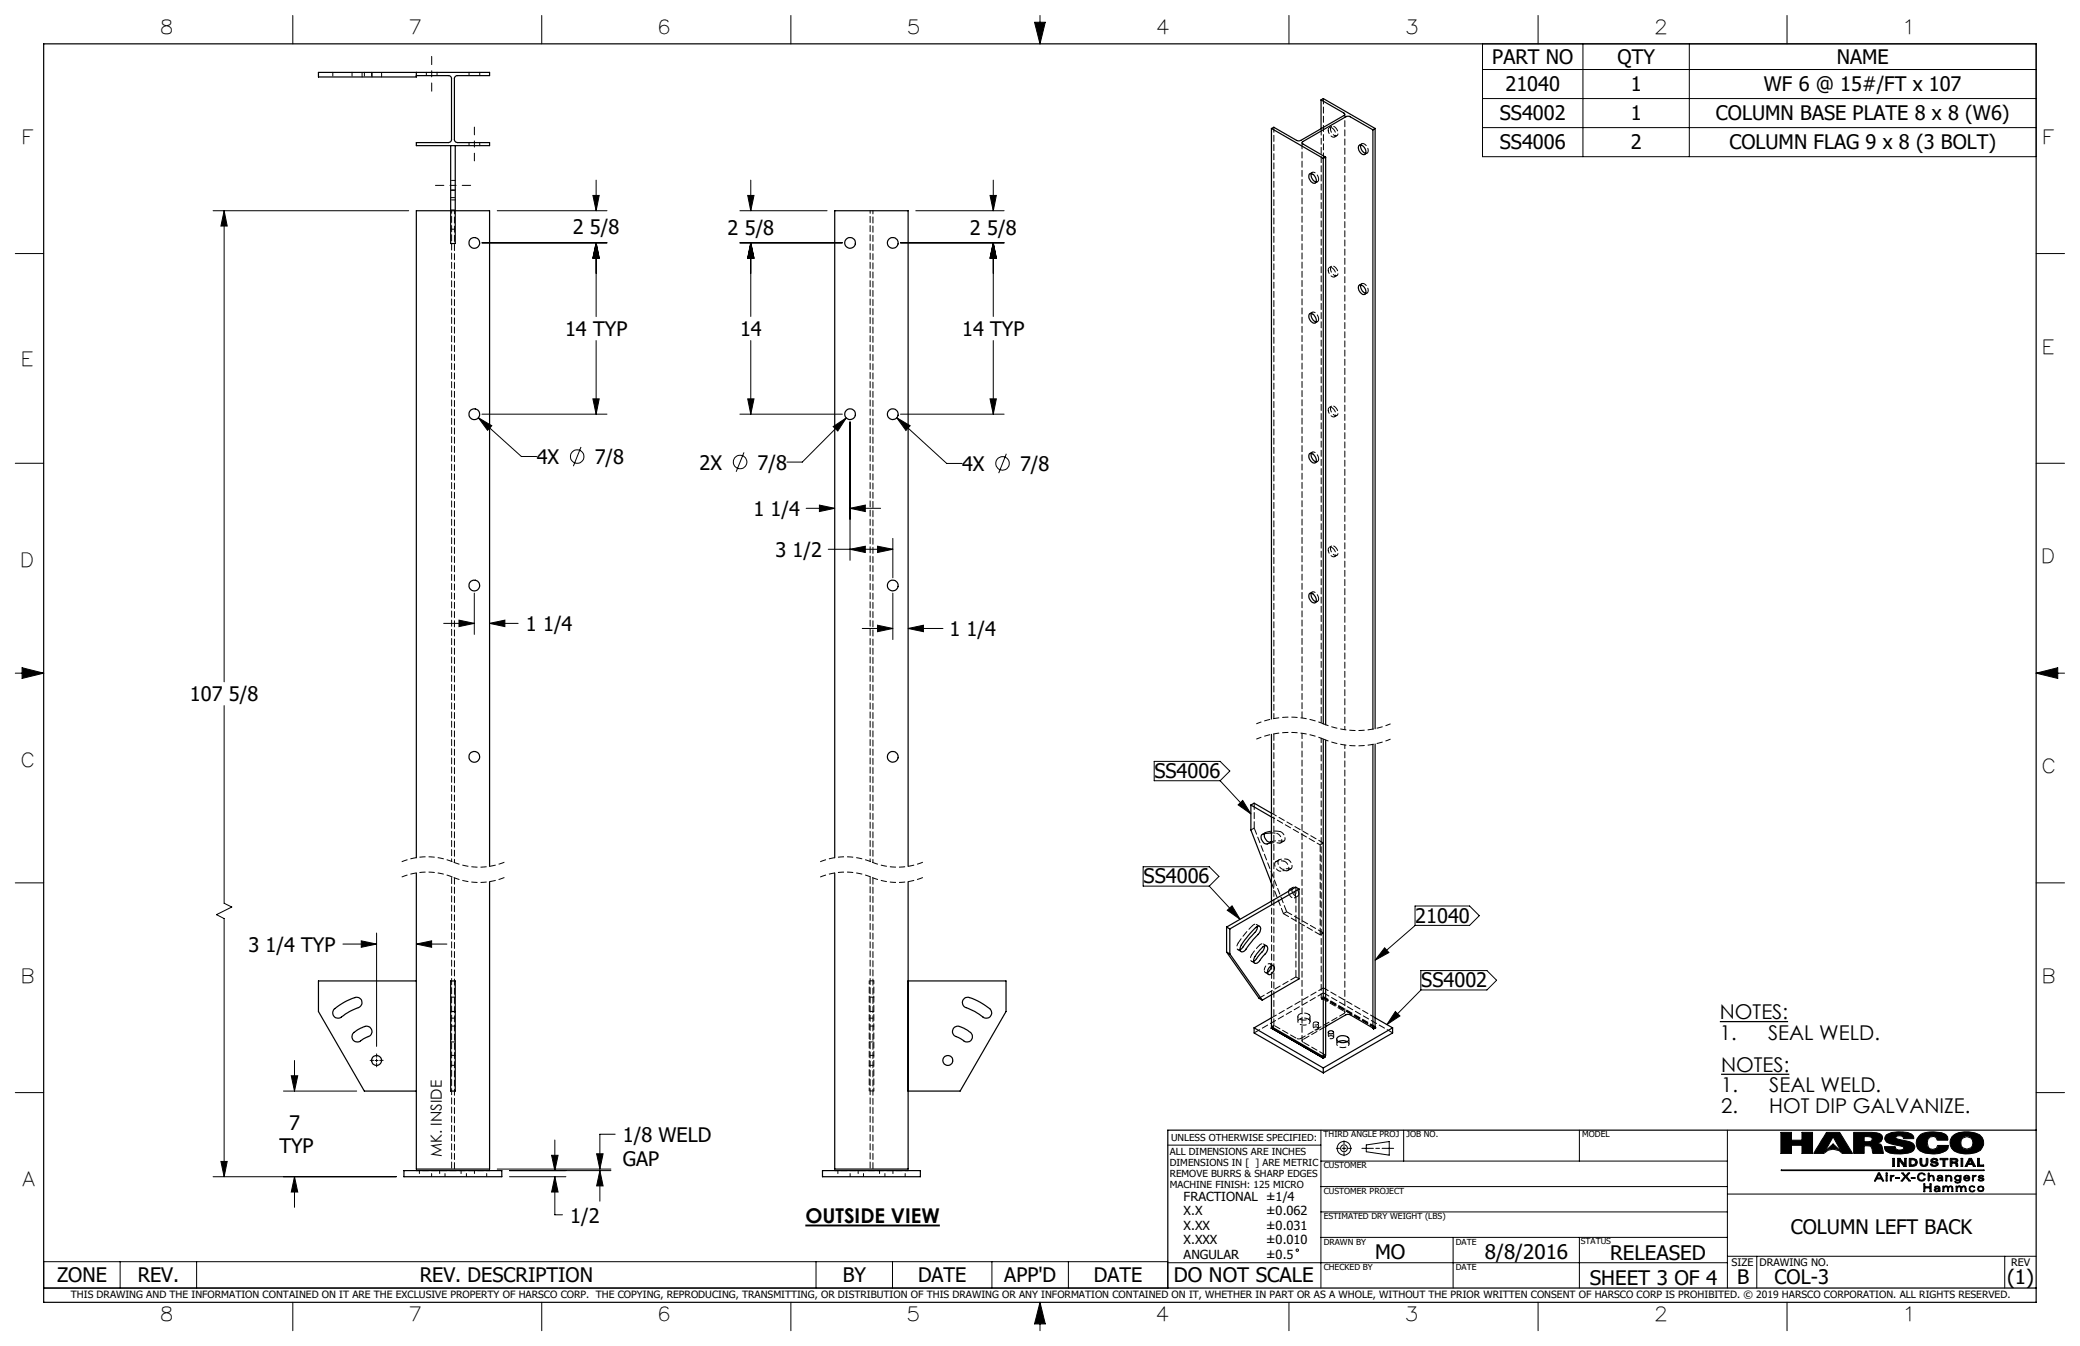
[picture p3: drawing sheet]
<svg xmlns="http://www.w3.org/2000/svg" width="432mm" height="279mm" viewBox="0 0 432 279" stroke-linecap="round" stroke-linejoin="round" font-family="sans-serif">
<g fill="none" stroke="#000" stroke-width=".21">
<path d="M60.8 3.2v5.9M112.5 3.2v5.9M164.2 3.2v5.9M214.8 4.6h2.2l-1.1 4.5zM215.9 3.2v5.9M267.6 3.2v5.9M307.8 9.1h114.9v23.4h-114.9zM307.8 14.4h114.9M319.3 3.2v5.9M328.6 9.1v23.4M350.7 9.1v23.4M371 3.2v5.9"/>
<path d="M123.8 37.4v6.3M155.9 37.4v6.3M206.2 37.4v6.3M307.8 20.5h114.9M307.8 26.5h114.9M3.2 52.6h5.9M44.2 43.7h40.6M46.5 43.7v97.8M46.5 43.7l.7 3.2h-1.3zM100 50.4h26M103.2 43.7h22.8M123.1 40.6h1.3l-.6 3.1z"/>
<path d="M123.8 50.4v15.3M123.8 50.4l.6 3.2h-1.3zM153.6 43.7h18.1M153.6 50.4h21.3M155.2 40.6h1.3l-.6 3.1zM155.9 50.4v15.3M155.9 50.4l.6 3.2h-1.3zM186.9 50.4h21.6M190.1 43.7h18.4M205.5 40.6h1.3l-.6 3.1zM206.2 50.4l.6 3.2h-1.3zM206.2 50.4v15.3"/>
<path d="M422.7 52.6h5.9M123.8 70.7v15.3M155.9 70.7v15.3M206.2 70.7v15.3M3.2 96.2h5.9M99.3 86.7l8.9 8.1h3.2M99.3 86.7l2.8 1.7-.9 .9zM100 86h26M120.6 92.8l-1.6 4M123.1 82.8h1.3l-.6 3.2zM153.6 86h21.3M154.4 93.9l-1.6 4"/>
<path d="M155.2 82.8h1.3l-.6 3.2zM173 88.5l2.7-1.8-1.8 2.8zM175.7 86.7l-9.2 9.2h-3.1M176.5 87.6v28.7M186.2 86.7l10.3 9.5h3.2M186.2 86.7l2.7 1.7-.8 1zM186.9 86h21.6M205.5 82.8h1.3l-.6 3.2zM208.9 94.2l-1.6 4M422.7 96.2h5.9M167.4 105.5h5.9M170.1 104.8l3.2 .7-3.2 .7z"/>
<path d="M171.9 114h13.4M176.5 105.5h6.3M176.5 105.5l3.1-.7v1.4zM176.5 114l3.1-.6v1.3zM182.2 113.4l3.1 .6-3.1 .7zM185.3 111.8v8.1M3.2 139.7h5.9M4.6 138.6l4.5 1.1-4.5 1.1zM92.1 129.4h6.4M95.3 128.7l3.2 .7-3.2 .7zM98.5 123.1v8.6M101.6 129.4h6"/>
<path d="M101.6 129.4l3.2-.7v1.4zM179 130.5h6.3M182.2 129.8l3.1 .7-3.1 .6zM185.3 123.1v9.7M188.5 130.5h7.3M188.5 130.5l3.2-.7v1.3zM422.7 139.7h5.9M422.7 139.7l4.5-1.1v2.2zM46.5 146.5v41l1.6 .8-3.2 1.6 1.6 .8v53.6M239.6 158h13.7l2 2.1-2 2h-13.7zM237.3 179.9h13.7l2 2-2 2h-13.7zM253.3 162.1l6.4 6.8"/>
<path d="M257 167.1l1-.9 1.7 2.7zM3.2 183.3h5.9M71.2 196h7M75 195.3l3.2 .7-3.2 .6zM78.2 193.7v23.5M86.4 196h6.4M86.4 196l3.2-.7v1.3zM251 183.9l6.4 6.9M254.8 188.9l1-.9 1.6 2.8zM287.4 196.7l.9 1-2.8 1.6zM293.8 188.1h11.3l2 2-2 2h-11.3zM293.8 192.1l-8.3 7.2"/>
<path d="M422.7 183.3h5.9M78.2 219.8v.7M289.7 210l.9 .9-2.7 1.8zM295 201.5h13.7l2 2-2 2h-13.7zM295 205.5l-7.1 7.2M3.2 226.8h5.9M58.8 226.5h15.2M60.5 223.3h1.3l-.7 3.2zM61.1 220.1v6.4M77.9 220.1h.6M114.5 239.8h1.4l-.7 3.2zM115.2 236.6v6.4"/>
<path d="M123.9 239.5h1.3l-.7 3.2zM127.7 235.4h-3.2v7.3M242.4 237.7h31.8M274.2 234.6v32.8M277.4 238.4h.7M278.6 238.4h.8M279 236.8v.7M279 238v.8M279 239.3v.6M279.9 238.4h.7M282.7 238.4h2.4M283.6 237.7l4.8-.7v2.8l-4.8-.7z"/>
<path d="M285.6 238.4h.8M286.9 238.4h2.4M291.4 234.6v6.4M327.9 234.6v6.4M358.6 234.6v32.8M369.7 235.1h2.2v1.6h2.2v-1.6h2.2v4.3h-2.2v-1.7h-2.2v1.7h-2.2zM379.2 235.1h2.7l2.7 4.3h-2.2a2.5 2.5 0 0 0-3.8 0h-2.1zM380.5 236l1.7 3-1.7-1.5-1.7 1.5zM384.8 235.1h3.7l1.7 .2 .5 .4 .1 .6-.3 .7-.8 .3 .7 .2 .3 .4 .3 1.5h-2.2l-.2-1-.3-.5-.6-.1h-.7v1.6h-2.2zM387 235.9l1.4 .1a.51 .51 0 0 1 0 .9l-1.4 .1zM389.7 237.3h.1M391.6 235.6a6.4 6.4 0 0 1 5.3-.2l.3 .4 .1 .6h-2.1l-.1-.4a1.07 1.07 0 0 0-1.5 .1v.1a3 3 0 0 0 1.9 .6l1.6 .5 .4 .7a1.36 1.36 0 0 1-1.4 1.4 6.7 6.7 0 0 1-4.6-.5l-.3-.9h2.3v.4a1.01 1.01 0 0 0 1.7-.2l-.4-.3-3.1-.8-.4-.7z"/>
<path d="M398.5 235.7a5.3 5.3 0 0 1 5.5-.2l.3 .5 .1 .7h-2.2l-.3-.6-.5-.2-.7 .1-.5 .5-.1 .7 .2 1 .4 .3 .5 .1 .8-.2 .2-.6h2.3l-.1 .6a3.9 3.9 0 0 1-2.8 1.1 4.2 4.2 0 0 1-3.5-1.1 2.19 2.19 0 0 1 .4-2.7zM405.2 235.9a5.4 5.4 0 0 1 5.8-.4 2.09 2.09 0 0 1 .8 2.2l-.7 1.1a5.9 5.9 0 0 1-5.4 .1 2.08 2.08 0 0 1-.5-3zM422.7 226.8h5.9M44.2 244.3h38.1M45.9 241.1h1.3l-.7 3.2zM61.1 244.3v6.3M61.1 244.3l.7 3.1h-1.3zM103.2 242.7h23.6M105.8 243h21M105.8 244.3h11.7M115.2 244.3v7.9h1.6M115.2 244.3l.7 3.1h-1.4z"/>
<path d="M124.5 243v6.3M124.5 243l.7 3.2h-1.3zM274.2 256.9h84.4M274.2 251.6h84.4M274.2 246.3h84.4M274.2 241h84.4M301.7 256.9v10.5M327.9 256.9v10.5M358.6 247.9h64.1M369.8 242.9h42.1v.1h-42.1zM389.9 243.5h.3l.9 1.6h-.3l-.2-.4h-1l-.2 .4h-.3zM390.1 243.7l.4 .8h-.8z"/>
<path d="M391.5 244h.3v1.1h-.3zM391.5 243.5h.3v.2h-.3zM392.4 244h.2v.2l.2-.2h.4v.2l-.5 .1-.1 .8h-.2zM392.6 244.2h.1M392.9 240.5h.4v1.6h-.4zM393.6 244.4h.7v.2h-.7zM393.9 240.5h.5l1 1.2v-1.2h.3v1.6h-.5l-.9-1.3v1.3h-.4zM394.3 240.8h.1M394.8 243.5h.3l.5 .6 .5-.6h.4l-.7 .7 .8 .9h-.3l-.7-.7-.6 .7h-.3l.7-.9zM396.3 240.5a1.61 1.61 0 0 1 1.7 .5v.3l-.1 .5-.8 .3h-.8zM396.7 240.7a.62 .62 0 0 1 .8 .2 .62 .62 0 0 1 0 .7l-.8 .2zM396.8 244.4h.7v.2h-.7z"/>
<path d="M398.3 243.7a.87 .87 0 0 1 1.4 .2l-.7-.3-.3 .1-.3 .2-.1 .4 .2 .5a.59 .59 0 0 0 .9-.1h.3l-.3 .4h-.9l-.4-.3-.1-.5zM398.6 240.5h.4v1l.1 .3 .3 .1 .3-.1 .2-.4v-.9h.3v.9l-.2 .5a.93 .93 0 0 1-1.4-.4zM399.4 245.7h.2v.6h1v-.6h.3v1.7h-.3v-.8h-1v.8h-.2zM400.3 243.5h.2v.7l.5-.3a.79 .79 0 0 1 .4 1.2h-.1a.87 .87 0 0 0-.3-1 .85 .85 0 0 0-.5 1h-.2zM400.5 244.2h.1M400.9 240.7l.5-.3 .7 .1 .2 .4h-.4l-.1-.2h-.3l-.3 .2 .2 .2 .8 .2 .2 .4-.1 .2-.6 .2-.7-.1-.2-.4h.3l.4 .3 .5-.1v-.2l-1-.3-.2-.2zM401.7 246.3a.67 .67 0 0 1 1 .3v.7h-.2v-.1l-.7 .2-.2-.2v-.3l.1-.2 .8-.1-.1-.2-.3-.1-.5 .2zM402.4 244.7l.7-.1-.1 .3-.2 .1h-.3zM402.5 246.8h.1M402.5 246.8l-.8 .2 .2 .2h.3l.2-.1 .1-.3M402.5 247.2h.1M402.8 240.5h1.6v.2h-.6v1.4h-.4v-1.4h-.6z"/>
<path d="M403.1 244.6h.1M403.1 244.4l-.1-.2-.3-.1-.5 .2v-.2l.6-.2 .4 .2 .1 1h-.2v-.1M403.1 244.4l-.8 .1-.2 .3 .3 .3 .3 .1 .4-.2M403.1 244.4h.1M403.1 245h.1M403.5 246.4v-.2h-.2v1.1h.2l.1-.8 .4-.2 .3 .4v.6h.2l.1-.8 .3-.2 .3 .4v.6h.2l-.1-1-.5-.1-.3 .3M403.5 246.4l.5-.3 .4 .4M403.5 246.4h.1M403.9 244h.2v.2l.4-.3 .5 .2 .2 .4v.6h-.2l-.2-.9-.2-.1-.3 .1-.2 .9h-.2zM404.1 244.2h.1M404.4 246.5h.1M404.8 240.5a1.96 1.96 0 0 1 1.6 .2l-.1 .5-.3 .1 .4 .2 .1 .6h-.4a.61 .61 0 0 0-.7-.7h-.2v.7h-.4z"/>
<path d="M405.2 240.7l.8 .1v.3l-.8 .1zM405.9 244.1l.5-.2 .5 .3v-.2h.2v1l-.2 .5-.5 .1-.5-.1-.1-.3 .8 .2 .2-.1 .1-.4-.5 .2-.5-.2-.2-.4zM406 241.3h.1M406.1 244.2l.3-.1 .4 .1 .1 .3-.1 .3-.4 .2-.3-.2-.1-.3zM406.3 246.4v-.2h-.3l.1 1.1h.2l.1-.8 .3-.2 .3 .4v.6h.2l.1-.8 .4-.2 .3 .4v.6h.2l-.2-1-.4-.1-.4 .3M406.3 246.4l.4-.3 .5 .4M406.3 246.4h.1M407.1 240.5h.4v1.6h-.4zM407.2 246.5h.1M407.9 244.1l.4-.2 .5 .2 .1 .5h-1.1l.2 .3 .3 .1 .6-.2-.1 .2-.7 .1-.4-.2v-.6zM408 244.2l.3-.1 .4 .4h-.8zM408.8 240.5h.5l.8 1.6h-.5l-.1-.4h-1l-.2 .4h-.3z"/>
<path d="M408.9 246.3l.5-.2 .4 .1 .2 .3-.8-.2-.2 .2-.1 .3 .2 .4 .3 .1 .6-.2-.2 .2-.7 .1-.3-.3zM409 240.8l.3 .7h-.6zM409.5 244h.2v.2l.5-.2v.2l-.4 .1-.1 .8h-.2zM409.7 244.2h.1M410.5 240.5h.4v1.3h.9v.3h-1.3zM410.7 246.3l.5-.1 .5 .1 .2 .5-.2 .4-.5 .2-.5-.2-.2-.4zM410.7 244.2a.74 .74 0 0 1 1.1-.1v.2l-.5-.2-.4 .2 .7 .2 .3 .3a.76 .76 0 0 1-1.1 .3l-.2-.3 .8 .2 .2-.2a.87 .87 0 0 1-.9-.6zM410.8 246.5l.4-.2 .4 .2 .1 .3-.1 .3-.4 .1-.4-.1-.1-.3zM9.1 261.9h233.3v5.5h-233.3zM24.9 261.9v5.5M40.8 261.9v5.5M60.8 270.3v5.9"/>
<path d="M112.5 270.3v5.9M164.2 270.3v5.9M169.4 261.9v5.5M185.3 261.9v5.5M205.9 261.9v5.5M215.9 270.3v5.9M215.9 270.3l1.1 4.5h-2.2zM221.8 261.9v5.5M242.4 262.1h116.2M267.6 270.3v5.9M319.3 270.3v5.9M358.6 260.8h64.1"/>
<path d="M364.7 260.8v6.6M371 270.3v5.9M416.2 260.8v6.6"/>
<circle cx="119.8" cy="94.8" r="1.4"/>
<circle cx="153.6" cy="95.9" r="1.41"/>
<circle cx="208.1" cy="96.2" r="1.4"/>
<circle cx="279" cy="238.4" r=".71"/>
<circle cx="279" cy="238.4" r="1.41"/>
<circle cx="408.3" cy="237.3" r="1.3"/>
<circle cx="269.3" cy="259.5" r=".25"/>
</g>
<g fill="none" stroke="#000" stroke-width=".25">
<path d="M9.1 9.1h413.6v261.2h-413.6zM86.4 15v1h-20.3v-1h35.5v.7h-6.6a.6 .6 0 0 0-.7 .6v12.7a.66 .66 0 0 0 .7 .6h6.6v.6h-15.2v-.6h6.7a.66 .66 0 0 0 .6-.6v-12.7a.6 .6 0 0 0-.6-.6h-6.7M93.6 30.2v20.4h.9v-20.4M263.9 26.7v122.6M263.9 26.7l10.8 6.2M271.9 36.1a1.22 1.22 0 0 1 1.3 1.6 .51 .51 0 0 1-.4 .4 .51 .51 0 0 1-.5-.3 1.32 1.32 0 0 1-.4-1.7zM272.2 36v.1a1.58 1.58 0 0 0 1 1.7M274.2 20.7l4.8 2.8a.29 .29 0 0 1 .2 .2 .29 .29 0 0 1-.2 .3l-9.3 5.2-.5-.1-4.8-2.7-.5 .3M274.2 20.7l.5-.2 10.8 6.2M274.2 20.7v6M274.7 32.9v117.4M275.2 32.6l-.5 .3"/>
<path d="M275.2 32.6v117.9M282.1 30.2a1.18 1.18 0 0 1 1.5 1.4 .54 .54 0 0 1-.5 .5 .54 .54 0 0 1-.6-.3 1.48 1.48 0 0 1-.4-1.6zM282.5 30.1a1.53 1.53 0 0 0 1 1.7M285 27l-4.8-2.8-.6-.1-9.1 5.3a.25 .25 0 0 0-.2 .2 .25 .25 0 0 0 .2 .3l4.7 2.7M285 27v124.3M285.5 26.7l-.5 .3M285.5 26.7v124.6M282.1 59.3a1.18 1.18 0 0 1 1.5 1.4 .54 .54 0 0 1-.5 .5 .54 .54 0 0 1-.6-.3 1.48 1.48 0 0 1-.4-1.6zM282.5 59.1a1.59 1.59 0 0 0 1 1.8M271.9 65.2a1.22 1.22 0 0 1 1.3 1.5 .51 .51 0 0 1-.4 .4 .51 .51 0 0 1-.5-.3 1.32 1.32 0 0 1-.4-1.6zM272.2 65.1a1.58 1.58 0 0 0 1 1.7M271.9 94.2a1.26 1.26 0 0 1 1.3 1.5 .57 .57 0 0 1-.5 .4 .57 .57 0 0 1-.6-.4 1.29 1.29 0 0 1-.2-1.5z"/>
<path d="M272.2 94.1v.1a1.58 1.58 0 0 0 1 1.6M271.9 123.2a1.28 1.28 0 0 1 1.2 1.8 .84 .84 0 0 1-1.2-.5 1.17 1.17 0 0 1 0-1.3zM272.2 123.2a1.58 1.58 0 0 0 1 1.7M263.9 152.4v34.6M274.7 153.5v65.8M275.2 153.6v65.4l-.5 .3M285 154.5v58.9M285.5 154.4v58.7l-.5 .3M86.4 178v-134.3h15.2v136.1M173.3 178v-134.3h15.2v136.1M259.7 167.1l.7-.4 3.5 2.1M259.7 167.1l4.2 2.5"/>
<path d="M259.7 167.1v5.2l4.2 11M262.5 173.1a1.34 1.34 0 0 0 1.4 1.6M263.9 172.9a2.99 2.99 0 0 0-2.1 .6 1.3 1.3 0 0 0 .4 1.3 1.3 1.3 0 0 0 1.4 .2h.3M86.4 181.2v61.5h15.2v-59.7M173.3 181.2v61.5h15.2v-59.7M254.6 192.4l.7 .4M254.6 197.6l.7 .4M254.6 192.4v5.2M254.6 197.6l6.8 9.6 .6 .4M255.3 192.8v5.2M255.3 198l6.7 9.6M260.3 192.9l.4-.4a.57 .57 0 0 1 .8-.2 .57 .57 0 0 1 .2 .8 4.2 4.2 0 0 1-1.5 1.9l-1.2 1.6a1.42 1.42 0 0 1-1.3 1 .97 .97 0 0 1 0-1.5z"/>
<path d="M261 192.3a2.55 2.55 0 0 1-1.1 2l-2.1 2.6-.4 .2M261.9 196.8a.73 .73 0 0 1 1.2-.3 1.92 1.92 0 0 1-.9 2l-.4 .5a1.09 1.09 0 0 1-1.4 .8 1.7 1.7 0 0 1 .5-1.8zM262.5 196.4a2.63 2.63 0 0 1-1.1 1.9l-.8 1-.4 .2M269.7 184.5l-.7-.4-14.4 8.3M269.7 184.5l-14.4 8.3M269.7 184.5v18.7l-7.7 4.4M69.3 209.5a11.8 11.8 0 0 1 4.8-2.5 1.17 1.17 0 0 1 1 1.2 1.17 1.17 0 0 1-1.2 1.1l-2.2 1.2a1.75 1.75 0 0 1-2 .8 1.18 1.18 0 0 1-.4-1.8zM73.3 214.5l1-.8a3.1 3.1 0 0 1 2.3-.6 1.17 1.17 0 0 1 .6 1.3 1.17 1.17 0 0 1-1.1 .9l-.7 .4a1.41 1.41 0 0 1-2 .3 1.11 1.11 0 0 1-.1-1.5zM86.4 203.6h-20.3v6.4l9.5 16.5h10.8M93.6 210h.9M93.6 203.6h.9v22.9h-.9zM188.5 203.6h20.3v6.4l-9.5 16.5h-10.8"/>
<path d="M198 213.3a1.36 1.36 0 0 1 1.8 0l.6 .3a1.95 1.95 0 0 1 1.5 1.6 1.18 1.18 0 0 1-.9 1.1 1.18 1.18 0 0 1-1.3-.5l-.6-.4a1.4 1.4 0 0 1-1.3-1.5zM200.3 207.2l.4-.2a8.8 8.8 0 0 1 4.3 2 1.24 1.24 0 0 1 .7 1.9 1.23 1.23 0 0 1-2-.1l-1.3-.8-1.4-.7a1.2 1.2 0 0 1-1.1-.8 1.2 1.2 0 0 1 .4-1.3zM260.4 213.4v1l14.3 8.3M260.4 213.4l14.3 8.3M263.6 200.7a.54 .54 0 0 1 .8-.2 .54 .54 0 0 1 .1 .8v.2a.93 .93 0 0 1-1.3 .7 1.4 1.4 0 0 1 .4-1.5zM263.9 200.5l-.2 .8-.6 .6M263.9 206.5v6.6l10.8 6.2M263.9 211.3l-3.5 2.1M264 213.4h.1M264 213.4l10.7 6.2M264.2 213.3l-.3 .1 10.8 6.2 .3-.2M264.2 213.3l-.3 .1"/>
<path d="M264.2 213.3l-.2 .1M274.7 219.6h.1M275 219.4l-.3 .2M275 219.4h.1M275.2 213.1l4.2-2.5 .5-.1 .4 .1 4.7 2.8M275.8 214.1a.54 .54 0 0 1 .6-.2 .54 .54 0 0 1 .4 .6h-.1a.53 .53 0 0 1-.6 .1 .53 .53 0 0 1-.3-.5zM277.7 215.3a1.69 1.69 0 0 1 2.3 .3 1.43 1.43 0 0 1-2.2 .6 .53 .53 0 0 1-.1-.9zM277.9 216.2a1.85 1.85 0 0 1 1.7 0M285.3 213.3l.1 .1M285.3 213.2l.2 .2M285.3 213.2l.2 .1-.4 .2 .3-.1M285.4 213.4h.1"/>
<path d="M285.5 211.3l3.6 2.1M289.1 213.4v1l-14.4 8.3M289.1 213.4l-14.4 8.3M274.7 221.7v1M422.7 234.6h-180.3v32.8M83.9 243h20.3v1.3h-20.3zM170.7 243h20.4v1.3h-20.4zM9.1 267.4h413.6"/>
<circle cx="98.5" cy="50.4" r="1.12"/>
<circle cx="176.5" cy="50.4" r="1.11"/>
<circle cx="185.3" cy="50.4" r="1.12"/>
<circle cx="98.5" cy="86" r="1.12"/>
<circle cx="176.5" cy="86" r="1.11"/>
<circle cx="185.3" cy="86" r="1.12"/>
<circle cx="98.5" cy="121.5" r="1.12"/>
<circle cx="185.3" cy="121.5" r="1.12"/>
<circle cx="98.5" cy="157.1" r="1.12"/>
<circle cx="185.3" cy="157.1" r="1.12"/>
<circle cx="78.2" cy="220.1" r="1.03"/>
<circle cx="196.8" cy="220.1" r="1.03"/>
</g>
<path d="M215.9 270.3l-1.1 4.5h2.2zM214.8 4.6h2.2l-1.1 4.5zM4.6 138.6l4.5 1.1-4.5 1.1zM422.7 139.7l4.5-1.1v2.2zM369.7 235.1v4.3h2.2v-1.7h2.2v1.7h2.2v-4.3h-2.2v1.6h-2.2v-1.6zM387 235.9l1.4 .1 .3 .6-.5 .4h-1.2zM384.8 235.1v4.3h2.2v-1.6l1.4 .1 .4 1.5h2.2l-.4-1.7-.4-.3-.5-.1a1.15 1.15 0 0 0 1.1-1.2 1.41 1.41 0 0 0-1.7-1zM391.6 235.6a1.12 1.12 0 0 0-.2 1.2 1.12 1.12 0 0 0 1.1 .7l1.8 .3a.72 .72 0 0 1 .9 .5 1.03 1.03 0 0 1-1.7-.1v-.2h-2.3a1.46 1.46 0 0 0 1.7 1.5 7.2 7.2 0 0 0 4.2-.6 1.1 1.1 0 0 0 .3-1.2 1.1 1.1 0 0 0-1-.7l-2.1-.5a.58 .58 0 0 1-.7-.5l.4-.2h.6l.5 .2 .1 .4h2.1v-.2a1.62 1.62 0 0 0-1.8-1.2 6.2 6.2 0 0 0-3.9 .6zM398.3 235.9a2.19 2.19 0 0 0-.3 2.3 2.19 2.19 0 0 0 2 1.2 4.7 4.7 0 0 0 4.3-.9l.2-.7h-2.3a1.07 1.07 0 0 1-1.7 .6 1.38 1.38 0 0 1-.4-1.6 1.38 1.38 0 0 1 1.5-.9l.4 .3 .2 .5h2.2v-.5a1.37 1.37 0 0 0-1.6-1.1 6 6 0 0 0-4.3 .6zM407 237.2a1.3 1.3 0 0 1 2.6 0 1.3 1.3 0 0 1-2.6 0zM405.5 235.7a2.15 2.15 0 0 0-.6 2.3 2.15 2.15 0 0 0 2 1.4 5.7 5.7 0 0 0 4.4-.7 2.15 2.15 0 0 0 .3-2.3 2.15 2.15 0 0 0-1.8-1.3l-1.2-.2a4.6 4.6 0 0 0-3.1 .8zM379.2 235.1l-2.7 4.3h2.1a2.5 2.5 0 0 1 3.8 0h2.2l-2.7-4.3zM380.5 236l1.7 3-1.7-1.5-1.7 1.5zM392.9 240.5v1.6h.4v-1.6zM393.9 240.5v1.6h.4v-1.3l.9 1.3h.5v-1.6h-.3v1.2l-1-1.2zM396.7 240.7h.5l.4 .2 .1 .5-.3 .4h-.7zM396.3 240.5v1.6h.9a.83 .83 0 0 0 .8-.9 .83 .83 0 0 0-.9-.7zM398.6 240.5v1.1a.86 .86 0 0 0 .9 .5 .86 .86 0 0 0 .7-.7v-.9h-.3l-.1 1.2-.3 .2-.4-.1-.1-1.3zM400.9 240.7l-.1 .1a.53 .53 0 0 0 .6 .6l.4 .1a.27 .27 0 0 1 .1 .4 .27 .27 0 0 1-.4 0l-.4-.3h-.3a.86 .86 0 0 0 .8 .5 .86 .86 0 0 0 .8-.6l-.3-.3-.7-.1a.29 .29 0 0 1 0-.5 .29 .29 0 0 1 .4 .2l.1 .1h.4a.84 .84 0 0 0-1.4-.2zM402.8 240.5v.2h.6v1.4h.4v-1.4h.6v-.2zM405.2 240.7l.8 .1a.25 .25 0 0 1 0 .3 .25 .25 0 0 1-.3 .1h-.5zM404.8 240.5v1.6h.4v-.7l.7 .1 .2 .6h.4l-.1-.6-.4-.2 .4-.2v-.4l-.5-.2zM407.1 240.5v1.6h.4v-1.6zM409 240.8l.3 .7h-.6zM408.8 240.5l-.8 1.6h.3l.2-.4h1l.1 .4h.5l-.8-1.6zM410.5 240.5v1.6h1.3v-.3h-.9v-1.3zM390.1 243.7l.4 .8h-.8zM389.9 243.5l-.8 1.6h.3l.2-.4h1l.2 .4h.3l-.9-1.6zM391.5 243.5v.2h.3v-.2zM369.8 242.9v.1h42.1v-.1zM391.5 244v1.1h.3v-1.1zM392.4 244v1.1h.2l.1-.7 .5-.2v-.2h-.3l-.3 .2v-.2zM393.6 244.4v.2h.7v-.2zM394.8 243.5l.6 .7-.7 .9h.3l.6-.7 .7 .7h.3l-.8-.9 .7-.7h-.4l-.5 .6-.5-.6zM396.8 244.4v.2h.7v-.2zM398.3 243.6l-.3 .8a.87 .87 0 0 0 .7 .8 .87 .87 0 0 0 1-.5h-.3l-.2 .3h-.3a.67 .67 0 0 1-.6-.9 .67 .67 0 0 1 1.1-.2h.3a.86 .86 0 0 0-1.4-.3zM400.3 243.5v1.6h.2v-.7l.4-.3 .4 .2v.8h.2v-.9l-.6-.3-.4 .3v-.7zM402.4 244.7l.3-.1a.23 .23 0 0 1 .4 .1 .23 .23 0 0 1-.2 .3h-.3a.22 .22 0 0 1-.2-.1 .22 .22 0 0 1 0-.2zM402.3 244.1l-.1 .2 .3-.2 .4 .1a.2 .2 0 0 1 .1 .3 .2 .2 0 0 1-.3-.1l-.5 .1-.1 .5 .3 .2 .7-.2v.1h.2l-.1-1-.3-.2zM403.9 244v1.1h.2v-.6l.3-.4 .5 .1 .1 .9h.2l-.1-1-.6-.2-.4 .3v-.2zM406 244.1l-.1 .1a.6 .6 0 0 0 .1 .8 .6 .6 0 0 0 .9-.1l-.1 .4-.2 .1h-.4l-.2-.2-.2 .1 .4 .3 .8-.2 .1-.3v-1.1h-.2v.2a.7 .7 0 0 0-.9-.1zM406 244.5a.45 .45 0 0 1 .9 0 .45 .45 0 0 1-.9 0zM408 244.2l.5-.1 .2 .4h-.8zM407.8 244.1l-.2 .6a.67 .67 0 0 0 .6 .5 .67 .67 0 0 0 .7-.4l-.8 .2-.3-.4h1.1a.67 .67 0 0 0-.4-.6 .67 .67 0 0 0-.7 .1zM409.5 244v1.1h.2v-.7l.5-.2v-.2h-.3l-.2 .2v-.2zM410.8 244.1a.38 .38 0 0 0 0 .4 .38 .38 0 0 0 .4 .2h.2a.21 .21 0 0 1 .2 .3 .21 .21 0 0 1-.4 0l-.6-.2 .2 .3 .5 .1a.37 .37 0 0 0 .5-.2 .37 .37 0 0 0-.2-.5l-.4-.1a.21 .21 0 0 1-.2-.3 .21 .21 0 0 1 .3 0l.5 .2-.4-.4zM399.4 245.7v1.7h.2v-.8h1v.8h.3v-1.7h-.3v.6h-1v-.6zM401.8 246.9l.4-.1a.24 .24 0 0 1 .3 .3 .24 .24 0 0 1-.4 .1l-.3-.1zM401.7 246.3l-.1 .2 .5-.2 .3 .1a.23 .23 0 0 1 0 .3 .23 .23 0 0 1-.3 0 .41 .41 0 0 0-.6 .4 .41 .41 0 0 0 .7 .3l.3-.2v.1h.2v-.9l-.3-.2zM409 246.2l-.2 .3v.5l.4 .4h.6l.2-.3-.5 .2-.3-.1-.3-.3 .1-.4 .5-.2 .5 .2a.62 .62 0 0 0-1-.3zM410.7 246.7a.5 .5 0 0 1 1 0 .5 .5 0 0 1-1 0zM410.5 246.8a.65 .65 0 0 0 1.3 0 .65 .65 0 0 0-1.3 0zM403.3 246.2h.2v.2l.5-.3 .4 .4 .4-.3h.4l.2 .3v.8h-.2v-.8l-.2-.2-.5 .3v.7h-.2v-.7l-.3-.3-.4 .2-.1 .8h-.2zM406 246.2h.3v.2l.5-.3 .4 .4 .3-.3h.5l.2 .4v.7h-.2v-.7l-.3-.3-.4 .2-.1 .8h-.2v-.7l-.3-.3-.4 .3v.7h-.2z" fill-rule="evenodd" fill="#000"/>
<path d="M167.2 254.4h27.9" fill="none" stroke="#000" stroke-width=".4"/>
<path d="M357 212.1h14.2M357.3 223h14.2" fill="none" stroke="#000" stroke-width=".26"/>
<path d="M274.7 153.4a18.1 18.1 0 0 0-13.9 0M274.7 150.3a18.1 18.1 0 0 0-13.9 0M288.7 153.4a18.1 18.1 0 0 1-14 0M288.7 150.3a18.1 18.1 0 0 1-14 0" fill="none" stroke="#000" stroke-width=".21" stroke-dasharray="1.3 .6" stroke-dashoffset=".2" stroke-linecap="butt"/>
<path d="M94 178.9a14 14 0 0 0-10.7 0M104.8 178.9a14 14 0 0 1-10.8 0M180.9 178.9a14 14 0 0 0-10.8 0M191.7 178.9a14 14 0 0 1-10.8 0M94 182.1a14 14 0 0 0-10.7 0M104.8 182.1a14 14 0 0 1-10.8 0M180.9 182.1a14 14 0 0 0-10.8 0M191.7 182.1a14 14 0 0 1-10.8 0" fill="none" stroke="#000" stroke-width=".21" stroke-dasharray="1.3 .6" stroke-dashoffset="-.1" stroke-linecap="butt"/>
<path d="M98.5 26.4v7" fill="none" stroke="#000" stroke-width=".21" stroke-dasharray="15.2 1.3 1.3 1.3" stroke-dashoffset="13.6"/>
<path d="M89.6 11.7v7.2M97.7 38.5h-7.3" fill="none" stroke="#000" stroke-width=".21" stroke-dasharray="15.2 1.3 1.3 1.3" stroke-dashoffset="13.5"/>
<path d="M78.2 219.5v-.7M77.6 220.1h-.8M78.2 220.7v.8M78.8 220.1h.7" fill="none" stroke="#000" stroke-width=".21" stroke-dasharray="15.2 1.3 1.3 1.3"/>
<g fill="#000">
<path d="M287.4 196.7l.9 1-2.8 1.6zM289.7 210l.9 .9-2.7 1.8zM257 167.1l1-.9 1.7 2.7zM254.8 188.9l1-.9 1.6 2.8z"/>
<path d="M115.2 244.3l.7 3.1h-1.4zM114.5 239.8h1.4l-.7 3.2zM46.5 43.7l.7 3.2h-1.3zM45.9 241.1h1.3l-.7 3.2zM124.5 243l.7 3.2h-1.3zM123.9 239.5h1.3l-.7 3.2zM60.5 223.3h1.3l-.7 3.2zM61.1 244.3l.7 3.1h-1.3zM75 195.3l3.2 .7-3.2 .6zM86.4 196l3.2-.7v1.3zM95.3 128.7l3.2 .7-3.2 .7zM101.6 129.4l3.2-.7v1.4zM123.1 82.8h1.3l-.6 3.2zM123.8 50.4l.6 3.2h-1.3zM123.1 40.6h1.3l-.6 3.1zM123.8 50.4l.6 3.2h-1.3zM99.3 86.7l1.9 2.6 .9-.9zM206.2 50.4l.6 3.2h-1.3zM205.5 40.6h1.3l-.6 3.1zM206.2 50.4l.6 3.2h-1.3zM205.5 82.8h1.3l-.6 3.2zM186.2 86.7l1.9 2.7 .8-1zM182.2 129.8l3.1 .7-3.1 .6zM188.5 130.5l3.2-.7v1.3zM176.5 105.5l3.1-.7v1.4zM170.1 104.8l3.2 .7-3.2 .7zM176.5 114l3.1-.6v1.3zM182.2 113.4l3.1 .6-3.1 .7zM155.9 50.4l.6 3.2h-1.3zM155.2 82.8h1.3l-.6 3.2zM155.9 50.4l.6 3.2h-1.3zM155.2 40.6h1.3l-.6 3.1zM173 88.5l.9 1 1.8-2.8z"/>
</g>
<g fill="none" stroke="#000" stroke-width=".21" stroke-dasharray="1.3 .6" stroke-dashoffset=".6">
<path d="M94.3 43.7v135.3M181.2 43.7v135.3M279.2 151.5v-127.8M257.4 197.1a.54 .54 0 0 1-.6-.1 .54 .54 0 0 1 0-.7l.2-.6M260.3 199.5a.54 .54 0 0 1-.7-.1 .54 .54 0 0 1 0-.7l.3-.6M267 180.8h-1.1M267.7 180.4h-1.1M180.4 203.6v22.9M181.4 203.6v22.9M86.4 243h15.3M87.1 243v1.2M89.6 244.2v-1.2"/>
<path d="M91.3 243v1.2M92.4 244.2v-1.2M95.7 243v1.2M96.8 244.2v-1.2M98.5 243v1.2M101 244.2v-1.2M173.3 243h15.2M173.9 243v1.2M176.5 244.2v-1.2M178.1 243v1.2M179.3 244.2v-1.2M182.6 243v1.2"/>
<path d="M183.7 244.2v-1.2M185.4 243v1.2M187.9 244.2v-1.2"/>
</g>
<path d="M275.7 27.2a.57 .57 0 0 1 .4-.8 .57 .57 0 0 1 .7 .4 1.04 1.04 0 0 1 .2 1.7 1.39 1.39 0 0 1-1.3-1.3M276.2 26.9a.57 .57 0 0 1 .4-.7 .57 .57 0 0 1 .7 .3 1.04 1.04 0 0 1 .1 1.7 1.39 1.39 0 0 1-1.2-1.3M93.8 43.7v135.1M180.6 43.7v135.1M275.7 56.2a.57 .57 0 0 1 .4-.7 .57 .57 0 0 1 .7 .3 1.04 1.04 0 0 1 .2 1.7 1.39 1.39 0 0 1-1.3-1.3M276.2 55.9a.57 .57 0 0 1 .4-.7 .57 .57 0 0 1 .7 .4 1.04 1.04 0 0 1 .1 1.6 1.39 1.39 0 0 1-1.2-1.3M275.7 85.3a.57 .57 0 0 1 .4-.8 .57 .57 0 0 1 .7 .4 1.04 1.04 0 0 1 .2 1.6 1.39 1.39 0 0 1-1.3-1.2M276.2 85a.57 .57 0 0 1 .4-.8 .57 .57 0 0 1 .7 .4 1.04 1.04 0 0 1 .1 1.7 1.39 1.39 0 0 1-1.2-1.3M275.7 114.3a.57 .57 0 0 1 .4-.7 .57 .57 0 0 1 .7 .3 1.04 1.04 0 0 1 .2 1.7 1.39 1.39 0 0 1-1.3-1.3M276.2 114a.57 .57 0 0 1 .4-.7 .57 .57 0 0 1 .7 .3 1.04 1.04 0 0 1 .1 1.7 1.39 1.39 0 0 1-1.2-1.3M260 192.1a.54 .54 0 0 1 .6-.3 .54 .54 0 0 1 .4 .5M261.5 196.2a.54 .54 0 0 1 .5-.3 .54 .54 0 0 1 .5 .4" fill="none" stroke="#000" stroke-width=".21" stroke-dasharray="1.3 .6" stroke-dashoffset=".7"/>
<path d="M274.3 26.7v123.4M282.5 30.1a.58 .58 0 0 1 .6-.3 .58 .58 0 0 1 .5 .4 1.04 1.04 0 0 1 .1 1.6h-.2M282.5 59.1a.58 .58 0 0 1 .6-.3 .58 .58 0 0 1 .5 .4 1.04 1.04 0 0 1 .1 1.7h-.2M264.4 152.3v60.5M260.4 171.9v-5.2M274.1 175.4v18.7M94.3 182.2v60.5M181.2 182.2v60.5M267.1 189.3l-6.7-17.4M267.5 185.2a.54 .54 0 0 1 .4-.7 .54 .54 0 0 1 .7 .4 .87 .87 0 0 1 0 1.5 1.4 1.4 0 0 1-1.1-1.2M268.2 184.9a.54 .54 0 0 1 .3-.7 .54 .54 0 0 1 .7 .3 .87 .87 0 0 1 0 1.6 1.4 1.4 0 0 1-1-1.2M269 184.1v18.7" fill="none" stroke="#000" stroke-width=".21" stroke-dasharray="1.3 .6" stroke-dashoffset="-.1"/>
<path d="M93.8 182v60.7M180.6 182v60.7M269.2 215.6l-4.8-2.8M270.5 215.8l4.7-2.7M274.3 207.2l4.7 2.7M275.2 219l-4.7-2.7" fill="none" stroke="#000" stroke-width=".21" stroke-dasharray="1.3 .6" stroke-dashoffset="-.2"/>
<g fill="none" stroke="#000" stroke-width=".21" stroke-dasharray="1.3 .6">
<path d="M270.3 29.6v119.4M272.4 35.8l-.5 .3M273.1 38l.4-.3M276.4 26.2l-.4 .3M277.1 28.4l.4-.2M282.7 29.8l-.5 .3M283.3 32l.5-.2M276.4 55.3l-.4 .2M277.1 57.5l.4-.3M282.7 58.9l-.5 .3M272.4 64.8l-.5 .3M273.1 67l.4-.2"/>
<path d="M283.3 61.1l.5-.3M272.4 93.9l-.5 .2M273.1 96.1l.4-.3M276.4 84.3l-.4 .3M277.1 86.5l.4-.3M276.4 113.3l-.4 .3M277.1 115.5l.4-.2M272.4 122.9l-.5 .3M273.1 125.1l.4-.3M262.5 173.1l.3-.3M274.1 194.1l-7.7-4.5M274.7 193.7l-7.6-4.4"/>
<path d="M263.9 213.4h.1M264.3 213.3l.1-.1M264.3 213.2h-.1M264.3 213.2h.1M264.4 213.2h-.1M264.4 213.2l-.4 .2M264.4 213.2h.1M264.4 212.8l-.4 .3M269 202.8l-7.6 4.4M274.4 207.3l.1 .1M274.4 207.4v-.1M274.5 207.4l.3-.2"/>
<path d="M274.5 207.4h-.1M274.5 207.4h.1M274.7 219.6h.1M274.7 219.6l.4-.2M274.7 206.9l-.4 .3M274.7 206.1l-14.3 8.3M274.8 207.2l-.3 .2M274.8 207.2h.1M274.8 207.1l-.4 .2M274.8 207.1l-.4 .3M274.8 207.1h.1M275.1 219.4h.1"/>
<path d="M285.1 213.5h.1M285.2 213.6h.1M285.2 213.6l-.1-.1M285.2 213.6l.4-.3M285.6 213.3h.1M289.1 214.4l-14.4-8.3M86.4 243h.1M86.5 243h.1M101.6 243h.1M101.7 243h.1M173.3 243h.1M173.4 243h.1"/>
<path d="M188.5 243h.1"/>
</g>
<g fill="none" stroke="#000" stroke-width=".21" stroke-dasharray="1.3 .6" stroke-dashoffset=".5">
<path d="M69.1 15v1M73.1 15v1M75.2 16v-1M75.6 15v1M77.2 15v1M77.2 16v-1M79.2 16v-1M93.6 39.5h.9M94.5 39.4h-.9M94.5 37.4h-.9M93.6 41h.9M93.6 47.6h.9"/>
<path d="M93.6 43.6h.9M94.5 41.5h-.9M264 169.6l10.1 5.8M264 172.9l1.1 .1M93.6 211.3h.9M93.6 216.3h.9M94.5 207h-.9M94.5 213h-.9M94.5 219.1h-.9M180.4 216.3h1M180.4 211.3h1M181.4 203.6h-1"/>
<path d="M181.4 209.9h-1M181.4 219.1h-1M181.4 213h-1M181.4 207h-1M263.1 201.8a.44 .44 0 0 1-.5 0 .44 .44 0 0 1-.1-.4M269.4 211v1.1M270.1 215.6l-.5 .1-.4-.1M272 212.1v-1.1M272.6 212.4v1.1M273.7 213.5v-1.1M275.8 214.3v1M276.9 215.3v-1"/>
<path d="M277.5 215.7v1M279.2 210.1v-55.5M280.1 216.7v-1M93.6 221.1h.9M180.4 221.1h1M181.4 226.5h-1"/>
</g>
<g fill="none" stroke="#000" stroke-width=".21" stroke-dasharray="1.3 .6" stroke-dashoffset=".3">
<path d="M88.5 15v.7M90.7 15.7v-.7M97.4 15v.7M99.6 15.7v-.7M97.4 29.6v.6M99.6 30.2v-.6M273.7 37.2a1.22 1.22 0 0 0-1.4-1.3l-.1 .1M273.7 66.2a1.22 1.22 0 0 0-1.4-1.3l-.1 .2M273.7 95.3a1.22 1.22 0 0 0-1.4-1.4l-.1 .2M273.7 124.3a1.22 1.22 0 0 0-1.4-1.3l-.1 .1M274.3 153.2v54M259.9 198.1l1.6-1.9"/>
<path d="M262.5 201.4v-.2a1.05 1.05 0 0 1 1.3-1l.1 .3M270.5 216.3a.27 .27 0 0 1-.2-.2 .27 .27 0 0 1 .2-.3M271.7 210.6a1.55 1.55 0 0 0-2.3 .4 1.5 1.5 0 0 0 2.6 .1l-.3-.5M271.7 211.6a1.55 1.55 0 0 0-2.3 .5 1.5 1.5 0 0 0 2.6 0l-.3-.5M274.8 207.2l10.5 6M277.9 216.2a.65 .65 0 0 0-.3 .8 .65 .65 0 0 0 .7 .4 1.25 1.25 0 0 0 1.7-.8l-.3-.4M279 209.9a.27 .27 0 0 1 .2 .2 .27 .27 0 0 1-.2 .3M285.3 213.2l-10.5-6.1"/>
</g>
<g fill="none" stroke="#000" stroke-width=".21" stroke-dasharray="1.3 .6" stroke-dashoffset=".4">
<path d="M273.2 37.8l.4-.2 .1-.4M273.2 66.8l.4-.2 .1-.4M273.2 95.8l.4-.1 .1-.4M273.2 124.9l.4-.2 .1-.4M260.4 171.9l-.7 .4M262.7 172.8l-.7 .4M265.5 178.5l-.6 .4M265.9 175l.6-.4M266.2 174.6l-1.3-.1-.9 .2M274.7 175l-.6 .4M257 197.1l.7 .4M259.8 199.5l.7 .4"/>
<path d="M261.5 192.3l-.7-.4M263 196.3l-.7-.4M264 187v19.5M267.1 189.3l-.7 .3M267.3 180.7l.7-.4M268.4 184.2l-.7 .4M268.7 186.4l.7-.4M274.7 193.7l-.6 .4M262.7 201.9l.6 .4M264.4 200.5l-.7-.4M269 202.8l.7 .4"/>
</g>
<g fill="none" stroke="#000" stroke-width=".21" stroke-dasharray="1.3 .6" stroke-dashoffset=".2">
<path d="M264.4 26.4v122.8M265.1 173a1.33 1.33 0 0 1 .7 2h-.2M265.7 172.6a1.33 1.33 0 0 1 .8 2h-.3M266.5 178.7a1.33 1.33 0 0 1 .8 2l-.3 .1M267.2 178.4a1.33 1.33 0 0 1 .8 1.9l-.3 .1M257 195.7l1.5-1.9 1.5-1.7M265.9 180.8a1.34 1.34 0 0 1-1.1-1.9l.1-.1M266.6 180.4a1.34 1.34 0 0 1-1.1-1.9h.1M273.6 212.3a.53 .53 0 0 0-.6-.2 .53 .53 0 0 0-.3 .5 .53 .53 0 0 0 .6 .2 .53 .53 0 0 0 .3-.5M273.6 213.3a.53 .53 0 0 0-.6-.2 .53 .53 0 0 0-.3 .5 .53 .53 0 0 0 .6 .2 .53 .53 0 0 0 .3-.5M274.8 207.2l10.7 6.1M276.8 215.1a.53 .53 0 0 0-.6-.2 .53 .53 0 0 0-.4 .6 .53 .53 0 0 0 .6 .2 .53 .53 0 0 0 .4-.6"/>
<path d="M279 210.4l-8.9 5.2"/>
</g>
<path d="M274.7 20.5v12.4M270.3 152.2v63.9M262.8 172.8a5.7 5.7 0 0 1 2.9-.2M264 168.8l10.7 6.2M266.4 189.6l-2.4-6.3M263.9 213.4l10.8 6.2M274.7 205.1l-10.7 6.2M285.5 213.1l-10.8-6.2M285.5 211.3l-10.8-6.2" fill="none" stroke="#000" stroke-width=".21" stroke-dasharray="1.3 .6" stroke-dashoffset=".1"/>
<path d="M264.9 178.8l.8-.1h.8M265.6 175h-1.6M265.6 178.5l.7-.2 .9 .1" fill="none" stroke="#000" stroke-width=".21" stroke-dasharray="1.3 .6" stroke-dashoffset=".8"/>
<g font-size="4.2">
<text x="309.8" y="13.3">PART NO</text>
<text x="335.8" y="13.3">QTY</text>
<text x="381.3" y="13.3">NAME</text>
<text x="312.5" y="18.9">21040</text>
<text x="338.5" y="18.9">1</text>
<text x="366.2" y="18.9">WF 6 @ 15#/FT x 107</text>
<text x="311.3" y="25">SS4002</text>
<text x="338.5" y="25">1</text>
<text x="356.2" y="25">COLUMN BASE PLATE 8 x 8 (W6)</text>
<text x="311.3" y="31">SS4006</text>
<text x="338.5" y="31">2</text>
<text x="359" y="31">COLUMN FLAG 9 x 8 (3 BOLT)</text>
<text x="118.9" y="48.7">2 5/8</text>
<text x="151" y="48.7">2 5/8</text>
<text x="201.4" y="48.7">2 5/8</text>
<text x="117.3" y="69.8">14 TYP</text>
<text x="153.6" y="69.8">14</text>
<text x="199.7" y="69.8">14 TYP</text>
<text x="111.4" y="96.4">4X</text>
<text x="123.5" y="96.4">7/8</text>
<text x="145.2" y="97.5">2X</text>
<text x="157.3" y="97.5">7/8</text>
<text x="199.7" y="97.8">4X</text>
<text x="211.8" y="97.8">7/8</text>
<text x="156.4" y="107.1">1 1/4</text>
<text x="161" y="115.6">3 1/2</text>
<text x="109.2" y="131">1 1/4</text>
<text x="197.1" y="132.1">1 1/4</text>
<text x="39.4" y="145.6">107 5/8</text>
<text x="239.6" y="161.5">SS4006</text>
<text x="237.4" y="183.3">SS4006</text>
<text x="293.8" y="191.5">21040</text>
<text x="51.6" y="197.6">3 1/4 TYP</text>
<text x="295" y="204.9">SS4002</text>
<text x="357" y="211.6">NOTES:</text>
<text x="357" y="215.8">1.</text>
<text x="367" y="215.8">SEAL WELD.</text>
<text x="357.3" y="222.5">NOTES:</text>
<text x="357.3" y="226.8">1.</text>
<text x="367.3" y="226.8">SEAL WELD.</text>
<text x="357.3" y="231">2.</text>
<text x="367.3" y="231">HOT DIP GALVANIZE.</text>
<text x="58" y="239.4">TYP</text>
<text x="60" y="234.5">7</text>
<text x="129.3" y="237">1/8 WELD</text>
<text x="129.3" y="242">GAP</text>
<text x="118.4" y="253.8">1/2</text>
<text x="167.2" y="253.9">OUTSIDE VIEW</text>
<text x="371.8" y="256.1">COLUMN LEFT BACK</text>
<text x="285.5" y="261.4">MO</text>
<text x="308.3" y="261.3">8/8/2016</text>
<text x="334.3" y="261.5">RELEASED</text>
<text x="11.8" y="266.1">ZONE</text>
<text x="28.6" y="266.1">REV.</text>
<text x="87.1" y="266.1">REV. DESCRIPTION</text>
<text x="174.9" y="266.1">BY</text>
<text x="190.6" y="266.1">DATE</text>
<text x="208.5" y="266.1">APP'D</text>
<text x="227.1" y="266.1">DATE</text>
<text x="243.7" y="266.2">DO NOT SCALE</text>
<text x="330" y="266.7">SHEET 3 OF 4</text>
<text x="360.6" y="266.5">B</text>
<text x="368.4" y="266.6">COL-3</text>
<text x="416.7" y="266.5">(1)</text>
</g>
<g font-size="4">
<text x="33.6" y="7.1">8</text>
<text x="85.2" y="7.1">7</text>
<text x="137" y="7.1">6</text>
<text x="188.6" y="7.1">5</text>
<text x="240.3" y="7.1">4</text>
<text x="292.1" y="7.1">3</text>
<text x="343.8" y="7.1">2</text>
<text x="395.7" y="7.1">1</text>
<text x="4.9" y="29.8">F</text>
<text x="424.5" y="29.9">F</text>
<text x="4.8" y="76">E</text>
<text x="424.3" y="73.5">E</text>
<text x="4.7" y="117.6">D</text>
<text x="424.2" y="116.9">D</text>
<text x="4.7" y="159.3">C</text>
<text x="424.2" y="160.5">C</text>
<text x="4.8" y="204">B</text>
<text x="424.3" y="204">B</text>
<text x="4.8" y="246.1">A</text>
<text x="424.3" y="246.1">A</text>
<text x="33.6" y="274.3">8</text>
<text x="85.2" y="274.3">7</text>
<text x="137" y="274.3">6</text>
<text x="188.6" y="274.3">5</text>
<text x="240.3" y="274.3">4</text>
<text x="292.1" y="274.3">3</text>
<text x="343.8" y="274.3">2</text>
<text x="395.8" y="274.3">1</text>
</g>
<text font-size="3.2" x="91.8" y="240.2" transform="rotate(-90 91.8 240.2)">MK. INSIDE</text>
<g font-size="2.6">
<text x="245.7" y="249.3">FRACTIONAL ±1/4</text>
<text x="245.7" y="252.3">X.X</text>
<text x="245.7" y="255.3">X.XX</text>
<text x="262.9" y="252.3">±0.062</text>
<text x="262.9" y="255.3">±0.031</text>
<text x="245.7" y="258.3">X.XXX</text>
<text x="245.7" y="261.3">ANGULAR</text>
<text x="262.9" y="258.3">±0.010</text>
<text x="262.9" y="261.3">±0.5</text>
</g>
<g font-size="2.2">
<text x="359.5" y="262.8">SIZE</text>
<text x="365.3" y="262.7">DRAWING NO.</text>
<text x="417.5" y="262.8">REV</text>
</g>
<text font-size="2.1" x="14.7" y="269.4">THIS DRAWING AND THE INFORMATION CONTAINED ON IT ARE THE EXCLUSIVE PROPERTY OF HARSCO CORP. THE COPYING, REPRODUCING, TRANSMITTING, OR DISTRIBUTION OF THIS DRAWING OR ANY INFORMATION CONTAINED ON IT, WHETHER IN PART OR AS A WHOLE, WITHOUT THE PRIOR WRITTEN CONSENT OF HARSCO CORP IS PROHIBITED. © 2019 HARSCO CORPORATION. ALL RIGHTS RESERVED.</text>
<g font-size="2">
<text x="242.9" y="239.8">ALL DIMENSIONS ARE INCHES</text>
<text x="243.1" y="236.8">UNLESS OTHERWISE SPECIFIED:</text>
<text x="242.9" y="242.1">DIMENSIONS IN [ ] ARE METRIC</text>
<text x="242.9" y="244.4">REMOVE BURRS &amp; SHARP EDGES</text>
<text x="242.9" y="246.7">MACHINE FINISH: 125 MICRO</text>
</g>
<g font-size="1.7">
<text x="274.8" y="236.1">THIRD ANGLE PROJ</text>
<text x="292" y="236.1">JOB NO.</text>
<text x="328.5" y="236.1">MODEL</text>
<text x="274.8" y="242.5">CUSTOMER</text>
<text x="274.8" y="247.8">CUSTOMER PROJECT</text>
<text x="274.8" y="253.1">ESTIMATED DRY WEIGHT (LBS)</text>
<text x="274.8" y="258.4">DRAWN BY</text>
<text x="274.8" y="263.6">CHECKED BY</text>
<text x="302.2" y="263.6">DATE</text>
<text x="302.2" y="258.4">DATE</text>
<text x="328.2" y="258.3">STATUS</text>
</g>
</svg>
